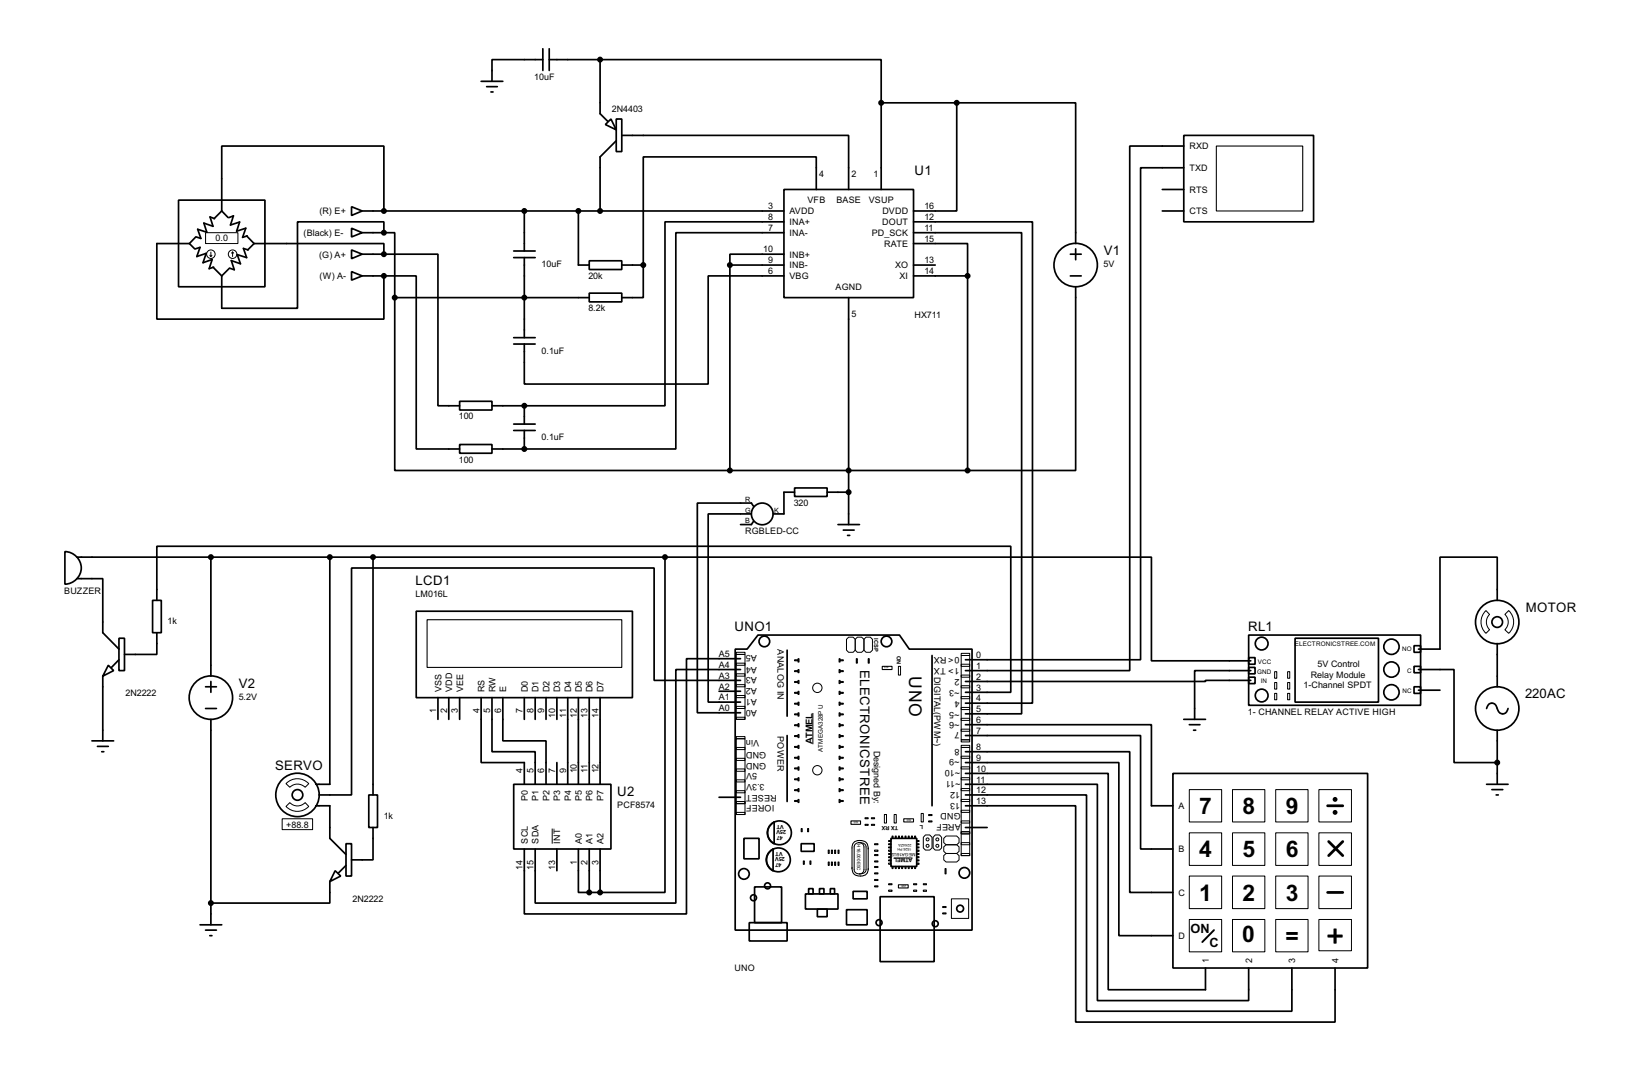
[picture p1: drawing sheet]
<svg xmlns="http://www.w3.org/2000/svg" width="383mm" height="256mm" viewBox="0 0 383 256" stroke-linecap="round" stroke-linejoin="round" font-family="sans-serif">
<g fill="none" stroke="#000" stroke-width=".4">
<path d="M113.1 19.1h5.1M127.6 14h-12v5.1M127.6 11.5v5.1M129.1 14h11.9M129.1 11.5v5.1M141 14h66.1v10.2M141 14v12.7l1.8 1.8M114.4 20.4h2.5M115.4 21.6h.5M142.3 29.3l1.3-1.3 1.2 2.5zM144.8 28h1.3v7.6h-1.3zM144.8 33.1l-3.8 3.8v12.7"/>
<path d="M146.1 31.8h53.3v12.7M207.1 24.2v20.3M207.1 24.2h17.7M224.8 24.2h28v33M224.8 24.2v25.4h-10.1M278.2 31.8h30.5v20.3h-30.5zM278.2 34.3h-12.7v123.2h-38.6M278.2 39.4h-10.2v115.6h-41.1M42 47h20.3v20.4h-20.3zM44.5 57.2h-7.6v17.8h53.3v-10.2M44.5 57.2l1.3 1.3M45.9 58.5l1.1-.4-.7 2.2 2.2-.8-.8 2.2 2.2-.7-.7 2.1 1-.3"/>
<path d="M46 55.7l-1.5 1.5M50.4 51.4l-1-.4 .7 2.2-2.2-.8 .7 2.2-2.1-.7 .7 2.1-1.1-.3M52.1 49.6v-15.3h38.1v15.3M52.1 49.6l-1.8 1.8M52.1 49.6l1.5 1.5M53.8 51.1l1.1-.4-.7 2.2 2.1-.7-.7 2.1 2.2-.7-.8 2.2 1.1-.4M58 55.4l1.7 1.8M58.3 58.7l-1.1-.3 .8 2.1-2.2-.7 .7 2.2-2.1-.8 .7 2.2-1.1-.4M59.7 57.2h30.5v2.5M59.7 57.2l-1.5 1.5M82.6 48.6l2.5 1-2.5 1zM82.6 53.6l2.5 1.1-2.5 1z"/>
<path d="M82.6 58.7l2.5 1-2.5 1.1zM85.1 49.6h99.1M85.1 59.7h5.1M85.1 54.7h5.1M90.2 59.7h12.7v35.6h5.1M90.2 54.7h2.6v15.2M90.2 54.7v-2.6h-20.3v20.3h-17.8v-7.6M120.7 59h5.1M123.2 49.6v9.4M135.9 49.6v12.7h2.6M184.2 44.5h30.5v25.4h-30.5zM184.2 59.7h-12.7v2.6"/>
<path d="M184.2 52.1h-27.9v43.2h-33.1M184.2 54.7h-25.4v50.8h-35.6M191.8 44.5v-7.6h-40.6v25.4M214.7 57.2h12.7v7.6M214.7 52.1h27.9v113.1h-15.7M214.7 54.7h25.4v113h-13.2M251.5 59.7h2.6M252.8 58.5v2.5M273.1 49.6h5.1M273.1 44.5h5.1M50.1 62.8l2 2M53.9 63l-1.8 1.8"/>
<path d="M82.6 63.8l2.5 1-2.5 1zM85.1 64.8h5.1M90.2 64.8h7.6v40.7h10.2M92.8 69.9v40.6h78.7M92.8 69.9h45.7M120.7 60.5h5.1M120.7 79.3h5.1M123.2 60.5v18.8M138.5 61.3h7.6v2h-7.6zM138.5 68.9h7.6v2h-7.6zM146.1 62.3h5.1M151.2 62.3v7.6h-5.1"/>
<path d="M171.5 62.3h12.7M171.5 62.3v48.2M184.2 64.8h-17.8v25.4h-43.2v-9.4M199.4 69.9v53.3M214.7 64.8h12.7M214.7 62.3h5.1M227.4 64.8v45.7M251.5 64.8h2.6M252.8 67.4v43.1h-25.4M108 94.3h7.6v2h-7.6zM115.6 95.3h7.6M120.7 80.8h5.1"/>
<path d="M120.7 99.6h5.1M123.2 95.3v4.3M108 104.4h7.6v2.1h-7.6zM115.6 105.5h7.6M120.7 101.1h5.1M123.2 101.1v4.4M171.5 110.5h55.9M177.1 118.9l-.5-.7h-12.7v49.2h10.1M186.7 114.6h7.7v2h-7.7zM186.7 115.6h-2.5v5.1h-2.5M194.4 115.6h5M15.3 129.6a3.8 3.8 0 0 1 3.8 3.8 3.8 3.8 0 0 1-3.8 3.8z"/>
<path d="M18.1 135.9h6.1v12.7l3.8 3.9M18.1 130.9h138.2M49.6 130.9v27.9M77.5 130.9v53.3h-3.3M87.7 130.9v55.8M156.3 130.9v78.7h-15.3M156.3 130.9h114.3v24.3h23.3M176.6 120.7h-10.2v44.2h7.6M177.1 122.5l-.5 .7h-2.6M196.9 123.2h5.1M198.2 124.5h2.5M199.2 125.8h.5"/>
<path d="M24.2 158.8v15.2M25.5 156.3l1.2 1.2-2.5 1.3zM28 149.9h1.3v7.6h-1.3zM28 155l-1.8 1.8M35.9 141h2v7.6h-2zM36.9 148.6v5.1h-7.6M36.9 141v-12.7h200.6v34.3h-10.6M97.8 143.6h50.8v20.3h-50.8zM172.8 152.5h2.8l2.5-3.3h33.3l2.3 3.3h14.7v66h-55.6zM174 154.7h-12.7v60h-38.1v-15.3M174 157.3h-15.2v54.8h-33v-12.7M174 159.8h-20.3v-26.4h-71.1v53.3h-7.6"/>
<path d="M185 152.7v15.5M219 154v35.3M293.4 149.2h40.4v16.5h-40.4zM293.4 159.1h1.5v1.5h-1.5zM293.4 156.8h1.5v1.5h-1.5zM293.4 154.5h1.5v1.5h-1.5zM293.9 159.8h-10.6v.3h-56.4M293.9 157.5h-13.2v11.5M304.3 149.9h19.6v15h-19.6zM332.3 156.5h1.5v1.5h-1.5zM332.3 151.7h1.5v1.5h-1.5zM333.3 157.3h8.4v21.8h10.1"/>
<path d="M351.8 141v-10.1h-13.4v21.6h-5.1M351.8 151.2v10.1M21.6 174h5.1M22.9 175.3h2.6M23.9 176.6h.5M48.3 161.3h2.6M48.3 166.4h2.6M49.6 160.1v2.5M49.6 169v48.2M102.9 163.9v5.1M105.5 163.9v5.1M108 163.9v5.1"/>
<path d="M113.1 163.9v15.2h10.1v5.1M115.6 163.9v12.7h10.2v7.6M118.2 163.9v10.1h10.1v10.2M123.2 163.9v5.1M125.8 163.9v5.1M128.3 163.9v5.1M130.9 163.9v5.1M130.9 179.1v5.1M133.4 163.9v20.3M135.9 163.9v20.3M138.5 163.9v20.3M141 163.9v20.3"/>
<path d="M169 162.4h5M185 172.8v15.5M226.9 170.2h43.7v19.1h5M226.9 172.8h41.1v26.6h7.6M226.9 176.6h38.6v33h10.1M226.9 179.1h36v40.7h12.7M278.2 169h5.1M279.5 170.2h2.5M280.5 171.5h.5M332.3 161.3h1.5v1.6h-1.5zM333.3 162.1h5.1M349.3 166.4a1.25 1.25 0 0 1 1.3-1.2 1.25 1.25 0 0 1 1.2 1.2 1.28 1.28 0 0 0 1.3 1.3 1.28 1.28 0 0 0 1.3-1.3"/>
<path d="M351.8 171.5v12.7M74.2 189.3h3.3v7.6l3.8 3.8M81.3 198.2h1.3v7.6h-1.3zM86.7 186.7h2v7.7h-2zM87.7 194.4v7.6h-5.1M120.7 184.2h22.9v15.2h-22.9zM130.9 199.4v5.1M135.9 199.4v10.2h2.6M138.5 199.4v10.2M141 199.4v10.2M169 187.3h5M174.8 196.9h3.6v4.8h-3.6z"/>
<path d="M180.9 200l.8-.6v5.1a2.81 2.81 0 0 1-.8-4.5zM181.2 193.6l.7-.5v5.1a2.81 2.81 0 0 1-.7-4.6zM188.3 198.2h3v1.8h-3zM209.4 196.9h6v6.6h-6zM226.9 181.7h33.5v50.8h22.9v-5.1M226.9 184.2h31v50.8h35.5v-7.6M226.9 186.7h28.4v50.8h48.3v-10.1M226.9 189.3h25.9v50.8h60.9v-12.7M226.9 194.4h5.1M275.6 181.7h45.8v45.7h-45.8zM349.3 184.2h5.1M350.6 185.5h2.5"/>
<path d="M351.6 186.7h.5M47 217.2h5.1M48.3 218.5h2.6M49.3 219.8h.5M77.5 207.1v5h-27.9M78.8 204.5l1.3 1.3-2.6 1.3zM81.3 203.3l-1.7 1.7M138.5 209.6h2.5M176.1 216.7h8.9v4.3h-8.9zM177.3 208.3h6.4v8.4h-6.4zM189.3 210h7.6v3.5h-7.6zM190 208.7h1.1v1.3h-1.1z"/>
<path d="M192.1 213.5h2.3v1.8h-2.3zM192.6 208.7h1v1.3h-1zM195.1 208.7h1v1.3h-1zM198.9 213.7h4.9v3.5h-4.9zM200.5 209.4h3.3v1.7h-3.3zM206.8 210.6h12.7v15.3h-12.7z"/>
<circle cx="252.7" cy="62.3" r="5.1"/>
<circle cx="179.1" cy="120.7" r="2.55"/>
<circle cx="179.6" cy="150.7" r="1.25"/>
<circle cx="208.3" cy="150.7" r="1.25"/>
<circle cx="296.4" cy="151.2" r="1.5"/>
<circle cx="326.9" cy="151.9" r="1.8"/>
<circle cx="326.9" cy="157.3" r="1.8"/>
<circle cx="351.8" cy="146.1" r="5.1"/>
<circle cx="351.8" cy="146.1" r="1.25"/>
<circle cx="49.5" cy="163.9" r="5.1"/>
<circle cx="296.4" cy="163.4" r="1.5"/>
<circle cx="326.9" cy="162.6" r="1.8"/>
<circle cx="351.8" cy="166.4" r="5.1"/>
<circle cx="69.9" cy="186.7" r="5.1"/>
<circle cx="69.9" cy="186.7" r="1.25"/>
<circle cx="183.1" cy="195.6" r="2.8"/>
<circle cx="174.8" cy="205.3" r="1.25"/>
<circle cx="177" cy="210.9" r=".7"/>
<circle cx="180.3" cy="208.1" r=".7"/>
<circle cx="182.9" cy="202" r="2.8"/>
<circle cx="206.5" cy="216.7" r=".7"/>
<circle cx="219.7" cy="217" r=".7"/>
<circle cx="225.6" cy="213.4" r=".8"/>
<circle cx="226.6" cy="205" r="1.25"/>
</g>
<g fill="#000">
<circle cx="123.2" cy="95.3" r=".2"/>
<circle cx="123.2" cy="105.5" r=".2"/>
</g>
<g fill="none" stroke="#000" stroke-width=".23">
<path d="M48.3 54.7h7.6v2.5h-7.6zM49.3 60l.3 .3M49.6 59.2v1.1M49.8 60l-.2 .3M54.7 59.2l-.3 .3M54.7 59.2l.2 .3M54.7 59.2v1.1M173 153.7h2.1v15.3h-2.1zM173 155.8h2.1v.5h-2.1zM173 158.3h2.1v.5h-2.1zM173 153.2h2.1v.5h-2.1zM186.7 157.5h.8v.3h-.8z"/>
<path d="M186.7 155h.8v.2h-.8zM187.5 157.3h.3v.7h-.3zM187.5 154.7h.3v.8h-.3zM187.5 159.8h.3v.8h-.3zM197.2 157.3h.2v.7h-.2zM197.2 154.7h.2v.8h-.2zM197.2 159.8h.2v.8h-.2zM197.4 157.5h.8v.3h-.8zM197.4 155h.8v.2h-.8zM198.9 150.2a1.3 1.3 0 0 1 2.1 0v2.5a1.26 1.26 0 0 1-2.1 0zM201 150.2a1.3 1.3 0 0 1 2 0v2.5a1.27 1.27 0 0 1-2 0zM203 150.2a1.25 1.25 0 0 1 2 0v2.5a1.21 1.21 0 0 1-2 0z"/>
<path d="M211.1 156.5h.5v2.1h-.5zM225.9 154h2v19.8h-2zM225.9 156h2v.5h-2zM225.9 158.6h2v.5h-2zM225.9 153.5h2v.5h-2zM299.5 157.8h.5v1.5h-.5zM302.6 157.8h.5v1.5h-.5zM349.2 143.4l.8 .9a2.53 2.53 0 0 0 0 3.6l-.8 .9a3.7 3.7 0 0 1 0-5.4zM353.6 144.3l.9-.9a3.7 3.7 0 0 1 0 5.4l-.9-.9a2.46 2.46 0 0 0 0-3.6zM173 160.8h2.1v.5h-2.1zM173 163.4h2.1v.5h-2.1zM173 165.9h2.1v.5h-2.1z"/>
<path d="M173 168.5h2.1v.5h-2.1zM173 173.5h2.1v17.8h-2.1zM173 175.6h2.1v.5h-2.1zM173 178.1h2.1v.5h-2.1zM173 173h2.1v.5h-2.1zM186.7 160.1h.8v.2h-.8zM186.7 162.6h.8v.3h-.8zM186.7 165.2h.8v.2h-.8zM186.7 167.7h.8v.2h-.8zM186.7 170.2h.8v.3h-.8zM186.7 172.8h.8v.2h-.8zM186.7 175.3h.8v.3h-.8z"/>
<path d="M186.7 177.9h.8v.2h-.8zM187.5 162.4h.3v.7h-.3zM187.5 164.9h.3v.8h-.3zM187.5 167.4h.3v.8h-.3zM187.5 170h.3v.7h-.3zM187.5 172.5h.3v.8h-.3zM187.5 175.1h.3v.7h-.3zM187.5 177.6h.3v.8h-.3zM191 167.5v7.3M197.2 162.4h.2v.7h-.2zM197.2 164.9h.2v.8h-.2zM197.2 167.4h.2v.8h-.2z"/>
<path d="M197.2 170h.2v.7h-.2zM197.2 172.5h.2v.8h-.2zM197.2 175.1h.2v.7h-.2zM197.2 177.6h.2v.8h-.2zM197.4 160.1h.8v.2h-.8zM197.4 162.6h.8v.3h-.8zM197.4 165.2h.8v.2h-.8zM197.4 167.7h.8v.2h-.8zM197.4 170.2h.8v.3h-.8zM197.4 172.8h.8v.2h-.8zM197.4 175.3h.8v.3h-.8zM197.4 177.9h.8v.2h-.8z"/>
<path d="M225.9 161.1h2v.5h-2zM225.9 163.6h2v.5h-2zM225.9 166.2h2v.5h-2zM225.9 168.7h2v.5h-2zM225.9 171.3h2v.5h-2zM225.9 173.8h2v.5h-2zM225.9 175.6h2v25.4h-2zM225.9 177.6h2v.5h-2zM225.9 175.1h2v.5h-2zM299.5 162.9h.5v1.5h-.5zM299.5 160.3h.5v1.6h-.5zM302.6 162.9h.5v1.5h-.5z"/>
<path d="M302.6 160.3h.5v1.6h-.5zM66.3 192.3h7.2v2.6h-7.2zM67.2 184.1a3.7 3.7 0 0 1 5.4 0l-.9 .8a2.54 2.54 0 0 0-3.6 0zM68.1 188.5a2.45 2.45 0 0 0 3.6 0l.9 .9a3.7 3.7 0 0 1-5.4 0zM129.8 194.6v3.6M173 180.6h2.1v.6h-2.1zM173 183.2h2.1v.5h-2.1zM173 185.7h2.1v.5h-2.1zM173 188.3h2.1v.5h-2.1zM173 190.8h2.1v.5h-2.1zM186.7 180.4h.8v.2h-.8zM186.7 182.9h.8v.3h-.8z"/>
<path d="M186.7 185.5h.8v.2h-.8zM186.7 188h.8v.3h-.8zM187.5 180.1h.3v.8h-.3zM187.5 182.7h.3v.7h-.3zM187.5 185.2h.3v.8h-.3zM187.5 187.8h.3v.7h-.3zM188.3 194.6h.2v.8h-.2zM189.8 194.6h.2v.8h-.2zM194.6 199.7h.3v.8h-.3zM195.4 199.7h.2v.8h-.2zM196.1 199.7h.3v.8h-.3zM196.9 199.7h.3v.8h-.3z"/>
<path d="M197.2 180.1h.2v.8h-.2zM197.2 182.7h.2v.7h-.2zM197.2 185.2h.2v.8h-.2zM197.2 187.8h.2v.7h-.2zM197.4 180.4h.8v.2h-.8zM197.4 182.9h.8v.3h-.8zM197.4 185.5h.8v.2h-.8zM197.4 188h.8v.3h-.8zM200.9 198.3a1.58 1.58 0 0 1 2.6 .6v5.4a1.48 1.48 0 0 1-1.4 1 1.48 1.48 0 0 1-1.4-1v-5.4zM201.7 197.9a1.13 1.13 0 0 1 1.3 1v5.4a1.01 1.01 0 0 1-1 1M203.3 192.1h.7v.2h-.7zM203.3 193.6h.7v.3h-.7z"/>
<path d="M204.8 192.1h.7v.2h-.7zM204.8 193.6h.7v.3h-.7zM205.5 198.2h.8v.2h-.8zM205.5 199.7h.8v.3h-.8zM207.8 191.3h.5v2h-.5zM208.8 197.4h.6v.3h-.6zM208.8 199.7h.6v.3h-.6zM208.8 198.2h.6v.2h-.6zM208.8 198.9h.6v.3h-.6zM209.6 196.4h.3v.5h-.3zM210.1 191.3h.5v2h-.5zM210.4 196.4h.2v.5h-.2z"/>
<path d="M211.1 196.4h.3v.5h-.3zM211.9 196.4h.2v.5h-.2zM212.7 196.4h.2v.5h-.2zM213.4 196.4h.3v.5h-.3zM214.2 196.4h.2v.5h-.2zM214.9 196.4h.3v.5h-.3zM215.4 197.4h.6v.3h-.6zM215.4 199.7h.6v.3h-.6zM215.4 198.2h.6v.2h-.6zM215.4 198.9h.6v.3h-.6zM216.5 191.1h.5v2h-.5zM217.5 196.1h1l.5 .6v2.5a1.27 1.27 0 0 1-2 0v-2.5z"/>
<path d="M218.2 191.3h.8v.3h-.8zM218.2 192.8h.8v.3h-.8zM219.8 196.1h1l.5 .6v2.5a1.21 1.21 0 0 1-2 0v-2.5zM221.8 198.9l.5-.5h2.5a1.23 1.23 0 0 1 0 2.1h-2.5a1.45 1.45 0 0 1-.5-1.6zM222.3 196.4h2.5l.6 .5v1l-.6 .5h-2.5a1.35 1.35 0 0 1-.5-1.5zM225.9 180.1h2v.5h-2zM225.9 182.7h2v.5h-2zM225.9 185.2h2v.5h-2zM225.9 187.8h2v.5h-2zM225.9 190.3h2v.5h-2zM225.9 192.8h2v.5h-2zM225.9 195.4h2v.5h-2z"/>
<path d="M225.9 197.9h2v.5h-2zM279.5 185.5h7.6v7.6h-7.6zM279.5 195.6h7.6v7.7h-7.6zM289.6 185.5h7.6v7.6h-7.6zM289.6 195.6h7.6v7.7h-7.6zM299.8 185.5h7.6v7.6h-7.6zM299.8 195.6h7.6v7.7h-7.6zM309.9 185.5h7.7v7.6h-7.7zM309.9 195.6h7.7v7.7h-7.7zM188.8 202.2h.2v.8h-.2zM190.3 202.2h.3v.8h-.3zM194.6 202.5h.3v.8h-.3z"/>
<path d="M195.4 202.5h.2v.8h-.2zM196.1 202.5h.3v.8h-.3zM196.9 202.5h.3v.8h-.3zM205.5 208.1h.8v.2h-.8zM205.5 206.6h.8v.2h-.8zM205.5 203.5h.8v.3h-.8zM205.5 205h.8v.3h-.8zM205.5 200.7h.8v.3h-.8zM205.5 202.2h.8v.3h-.8zM208.8 200.5h.6v.2h-.6zM208.8 202.7h.6v.3h-.6zM208.8 201.2h.6v.3h-.6z"/>
<path d="M208.8 202h.6v.2h-.6zM208.8 207.6h.8v.2h-.8zM208.8 209.1h.8v.3h-.8zM209.6 203.5h.3v.5h-.3zM210 201.5h4.4M210.4 203.5h.2v.5h-.2zM211.1 203.5h.3v.5h-.3zM211.9 203.5h.2v.5h-.2zM212.7 203.5h.2v.5h-.2zM213.4 203.5h.3v.5h-.3zM214.2 203.5h.2v.5h-.2zM214.7 207.6h.7v.2h-.7z"/>
<path d="M214.7 209.1h.7v.3h-.7zM214.9 203.5h.3v.5h-.3zM215.4 200.5h.6v.2h-.6zM215.4 202.7h.6v.3h-.6zM215.4 201.2h.6v.3h-.6zM215.4 202h.6v.2h-.6zM217 209.1h.7v.3h-.7zM217 207.6h.7v.2h-.7zM221.5 212.9h.8v.3h-.8zM221.5 214.4h.8v.3h-.8zM221.8 201l.5-.5h2.5l.6 .5v1l-.6 .5h-2.5a1.35 1.35 0 0 1-.5-1.5zM222.1 204h.2v1.3h-.2z"/>
<path d="M223.6 211.1h4v4.6h-4zM225.9 200.5h2v.5h-2zM279.5 205.8h7.6v7.6h-7.6zM279.5 216h7.6v7.6h-7.6zM289.6 205.8h7.6v7.6h-7.6zM289.6 216h7.6v7.6h-7.6zM299.8 205.8h7.6v7.6h-7.6zM299.8 216h7.6v7.6h-7.6zM309.9 205.8h7.7v7.6h-7.7zM309.9 216h7.7v7.3h-7.7z"/>
<circle cx="49.5" cy="59.7" r="1"/>
<circle cx="54.6" cy="59.7" r="1"/>
<circle cx="192" cy="161.6" r="1.1"/>
<circle cx="192" cy="180.9" r="1.1"/>
<circle cx="217.9" cy="198.7" r=".35"/>
<circle cx="217.9" cy="197.2" r=".35"/>
<circle cx="220.2" cy="197.2" r=".35"/>
<circle cx="220.2" cy="198.7" r=".35"/>
</g>
<g fill="#000" stroke="#000" stroke-width=".4">
<circle cx="141" cy="14" r=".5"/>
<circle cx="207" cy="24.2" r=".5"/>
<circle cx="224.8" cy="24.2" r=".5"/>
<circle cx="90.2" cy="59.7" r=".5"/>
<circle cx="90.2" cy="49.6" r=".5"/>
<circle cx="90.2" cy="54.7" r=".5"/>
<circle cx="123.2" cy="49.6" r=".5"/>
<circle cx="135.9" cy="49.6" r=".5"/>
<circle cx="141" cy="49.6" r=".5"/>
<circle cx="90.2" cy="64.8" r=".5"/>
<circle cx="92.7" cy="69.9" r=".5"/>
<circle cx="123.2" cy="69.9" r=".5"/>
<circle cx="151.1" cy="62.3" r=".5"/>
<circle cx="171.5" cy="62.3" r=".5"/>
<circle cx="227.3" cy="64.8" r=".5"/>
<circle cx="123.2" cy="95.3" r=".5"/>
<circle cx="123.2" cy="105.5" r=".5"/>
<circle cx="171.5" cy="110.5" r=".5"/>
<circle cx="199.4" cy="115.6" r=".5"/>
<circle cx="199.4" cy="110.5" r=".5"/>
<circle cx="227.3" cy="110.5" r=".5"/>
<circle cx="49.5" cy="130.9" r=".5"/>
<circle cx="77.5" cy="130.9" r=".5"/>
<circle cx="87.6" cy="130.9" r=".5"/>
<circle cx="156.2" cy="130.9" r=".5"/>
<circle cx="351.8" cy="179.1" r=".5"/>
<circle cx="49.5" cy="212.1" r=".5"/>
<circle cx="138.4" cy="209.6" r=".5"/>
<circle cx="141" cy="209.6" r=".5"/>
</g>
<path d="M285.8 34.3h20.3v15.3h-20.3zM100.4 145.6h45.7v11.2h-45.7zM201.2 154.7h.3v1.1h-.3zM204 154.7h.3v1.1h-.3zM207.3 156.5h2.3v.8h-2.3zM200 192.8h2.2v.8h-2.2zM204 199.4a1.72 1.72 0 0 0-2-2 1.54 1.54 0 0 0-1.8 1.8v4.8M204 199.2v5.1M212.4 192.3h2.3v.8h-2.3zM200.2 203.8a1.83 1.83 0 0 0 2.6 1.9 1.47 1.47 0 0 0 1.2-1.7M211.1 207.8h2.3v.8h-2.3z" fill="none" stroke="#000" stroke-width=".25"/>
<g fill="none" stroke="#000" stroke-width=".65">
<path d="M312 189.3h3.5M312.2 197.7l3.3 3.3M315.5 197.7l-3.3 3.3M312 209.6h3.5"/>
<circle cx="313.7" cy="187.8" r=".25"/>
<circle cx="313.7" cy="190.8" r=".25"/>
</g>
<path d="M285.3 218.5l-2.8 2.8" fill="none" stroke="#000" stroke-width=".45"/>
<text font-size="8.2" x="311.6" y="222.4">+</text>
<g font-size="6">
<text x="281.8" y="191.2">7</text>
<text x="292" y="191.2">8</text>
<text x="302.1" y="191.2">9</text>
<text x="281.8" y="201.3">4</text>
<text x="292" y="201.3">5</text>
<text x="302.1" y="201.3">6</text>
<text x="281.8" y="211.5">1</text>
<text x="292" y="211.5">2</text>
<text x="302.1" y="211.5">3</text>
<text x="291.9" y="221.4">0</text>
<text x="302.1" y="221.7">=</text>
</g>
<text font-size="4.6" x="213.7" y="158.8" transform="rotate(90 213.7 158.8)">UNO</text>
<g font-size="3.5">
<text x="214.9" y="41.2">U1</text>
<text x="259.4" y="59.9">V1</text>
<text x="97.7" y="137.4">LCD1</text>
<text x="358.6" y="143.7">MOTOR</text>
<text x="172.6" y="148.3">UNO1</text>
<text x="293.3" y="148.3">RL1</text>
<text x="56.2" y="161.5">V2</text>
<text x="202.1" y="157.3" transform="rotate(90 202.1 157.3)">ELECTRONICSTREE</text>
<text x="358.4" y="164">220AC</text>
<text x="64.7" y="180.8">SERVO</text>
<text x="145.1" y="186.9">U2</text>
</g>
<g font-size="3.4">
<text x="279.7" y="219.1">ON</text>
<text x="284.2" y="222.4">C</text>
</g>
<text font-size="2.5" x="190.9" y="174.8" transform="rotate(-90 190.9 174.8)">ATMEL</text>
<g font-size="2.4">
<text x="125.6" y="18.7">10uF</text>
<text x="143.8" y="26.4">2N4403</text>
<text x="279.5" y="35.1">RXD</text>
<text x="192.5" y="41.6">4</text>
<text x="200.1" y="41.6">2</text>
<text x="205.3" y="41.6">1</text>
<text x="279.5" y="40.2">TXD</text>
<text x="189.7" y="47.8">VFB</text>
<text x="196.5" y="47.8">BASE</text>
<text x="204.1" y="47.8">VSUP</text>
<text x="279.5" y="45.3">RTS</text>
<text x="75.1" y="50.4">(R) E+</text>
<text x="180.5" y="51.7">8</text>
<text x="180.5" y="49.2">3</text>
<text x="185.5" y="52.9">INA+</text>
<text x="185.5" y="50.4">AVDD</text>
<text x="207.3" y="52.9">DOUT</text>
<text x="207.3" y="50.4">DVDD</text>
<text x="217.2" y="49.2">16</text>
<text x="217.2" y="51.7">12</text>
<text x="279.5" y="50.4">CTS</text>
<text x="50.7" y="56.7">0.0</text>
<text x="71.4" y="55.4">(Black) E-</text>
<text x="179.4" y="59.3">10</text>
<text x="180.5" y="54.3">7</text>
<text x="185.5" y="55.4">INA-</text>
<text x="204.8" y="55.4">PD_SCK</text>
<text x="207.8" y="58">RATE</text>
<text x="217.2" y="54.3">11</text>
<text x="217.2" y="56.8">15</text>
<text x="75" y="60.5">(G) A+</text>
<text x="75.1" y="65.6">(W) A-</text>
<text x="127.3" y="62.8">10uF</text>
<text x="138.3" y="65.5">20k</text>
<text x="180.5" y="61.9">9</text>
<text x="180.5" y="64.4">6</text>
<text x="185.5" y="60.5">INB+</text>
<text x="185.5" y="63.1">INB-</text>
<text x="185.5" y="65.6">VBG</text>
<text x="210.3" y="63.1">XO</text>
<text x="211.4" y="65.6">XI</text>
<text x="217.2" y="61.9">13</text>
<text x="217.2" y="64.4">14</text>
<text x="259.3" y="62.8">5V</text>
<text x="196.3" y="68.2">AGND</text>
<text x="138.3" y="73.1">8.2k</text>
<text x="200.1" y="74.4">5</text>
<text x="214.9" y="74.6">HX711</text>
<text x="127.3" y="83.1">0.1uF</text>
<text x="107.8" y="98.5">100</text>
<text x="127.3" y="103.5">0.1uF</text>
<text x="107.8" y="108.7">100</text>
<text x="186.5" y="118.8">320</text>
<text x="175.1" y="125.4">RGBLED-CC</text>
<text x="15.1" y="139.4">BUZZER</text>
<text x="97.6" y="140.3">LM016L</text>
<text x="39.4" y="146.6">1k</text>
<text x="168.9" y="154.3">A5</text>
<text x="177.9" y="153.8" transform="rotate(-180 177.9 153.8)">A5</text>
<text x="182.7" y="152.5" transform="rotate(90 182.7 152.5)">ANALOG IN</text>
<text x="225.5" y="154.3" transform="rotate(-180 225.5 154.3)">0&lt; RX</text>
<text x="229.4" y="154.6">0</text>
<text x="168.9" y="156.9">A4</text>
<text x="168.9" y="159.4">A3</text>
<text x="168.9" y="162">A2</text>
<text x="177.9" y="161.6" transform="rotate(-180 177.9 161.6)">A2</text>
<text x="177.9" y="159.1" transform="rotate(-180 177.9 159.1)">A3</text>
<text x="177.9" y="156.6" transform="rotate(-180 177.9 156.6)">A4</text>
<text x="219.5" y="158.9" transform="rotate(90 219.5 158.9)">DIGITAL(PWM~)</text>
<text x="225.5" y="159.6" transform="rotate(-180 225.5 159.6)">2</text>
<text x="225.5" y="156.8" transform="rotate(-180 225.5 156.8)">1&gt; TX</text>
<text x="229.4" y="157.1">1</text>
<text x="229.4" y="159.7">2</text>
<text x="306.3" y="161.7">1-Channel SPDT</text>
<text x="308" y="159.2">Relay Module</text>
<text x="309.6" y="156.6">5V Control</text>
<text x="29.5" y="163.5">2N2222</text>
<text x="56.1" y="164.4">5.2V</text>
<text x="102.5" y="167.6" transform="rotate(-90 102.5 167.6)">1</text>
<text x="103.7" y="162.6" transform="rotate(-90 103.7 162.6)">VSS</text>
<text x="105.1" y="167.6" transform="rotate(-90 105.1 167.6)">2</text>
<text x="106.3" y="162.6" transform="rotate(-90 106.3 162.6)">VDD</text>
<text x="107.6" y="167.6" transform="rotate(-90 107.6 167.6)">3</text>
<text x="108.8" y="162.6" transform="rotate(-90 108.8 162.6)">VEE</text>
<text x="112.7" y="167.6" transform="rotate(-90 112.7 167.6)">4</text>
<text x="113.9" y="162.6" transform="rotate(-90 113.9 162.6)">RS</text>
<text x="115.2" y="167.6" transform="rotate(-90 115.2 167.6)">5</text>
<text x="116.4" y="162.6" transform="rotate(-90 116.4 162.6)">RW</text>
<text x="117.8" y="167.6" transform="rotate(-90 117.8 167.6)">6</text>
<text x="119" y="162.6" transform="rotate(-90 119 162.6)">E</text>
<text x="122.8" y="167.6" transform="rotate(-90 122.8 167.6)">7</text>
<text x="124" y="162.6" transform="rotate(-90 124 162.6)">D0</text>
<text x="125.4" y="167.6" transform="rotate(-90 125.4 167.6)">8</text>
<text x="126.6" y="162.6" transform="rotate(-90 126.6 162.6)">D1</text>
<text x="127.9" y="167.6" transform="rotate(-90 127.9 167.6)">9</text>
<text x="129.1" y="162.6" transform="rotate(-90 129.1 162.6)">D2</text>
<text x="131.7" y="162.6" transform="rotate(-90 131.7 162.6)">D3</text>
<text x="134.2" y="162.6" transform="rotate(-90 134.2 162.6)">D4</text>
<text x="136.7" y="162.6" transform="rotate(-90 136.7 162.6)">D5</text>
<text x="139.3" y="162.6" transform="rotate(-90 139.3 162.6)">D6</text>
<text x="141.8" y="162.6" transform="rotate(-90 141.8 162.6)">D7</text>
<text x="168.9" y="164.5">A1</text>
<text x="168.9" y="167">A0</text>
<text x="177.9" y="166.7" transform="rotate(-180 177.9 166.7)">A0</text>
<text x="177.9" y="164.2" transform="rotate(-180 177.9 164.2)">A1</text>
<text x="225.5" y="167.2" transform="rotate(-180 225.5 167.2)">~5</text>
<text x="225.5" y="164.7" transform="rotate(-180 225.5 164.7)">4</text>
<text x="225.5" y="162.1" transform="rotate(-180 225.5 162.1)">~3</text>
<text x="229.4" y="162.2">3</text>
<text x="229.4" y="164.8">4</text>
<text x="229.4" y="167.3">5</text>
<text x="293.2" y="167.9">1- CHANNEL RELAY ACTIVE HIGH</text>
<text x="130.5" y="168.7" transform="rotate(-90 130.5 168.7)">10</text>
<text x="133" y="168.5" transform="rotate(-90 133 168.5)">11</text>
<text x="135.5" y="168.7" transform="rotate(-90 135.5 168.7)">12</text>
<text x="138.1" y="168.7" transform="rotate(-90 138.1 168.7)">13</text>
<text x="140.6" y="168.7" transform="rotate(-90 140.6 168.7)">14</text>
<text x="178.4" y="173.8" transform="rotate(-180 178.4 173.8)">Vin</text>
<text x="182.7" y="172.9" transform="rotate(90 182.7 172.9)">POWER</text>
<text x="225.5" y="172" transform="rotate(-180 225.5 172)">7</text>
<text x="225.5" y="169.5" transform="rotate(-180 225.5 169.5)">~6</text>
<text x="229.4" y="169.8">6</text>
<text x="229.4" y="172.4">7</text>
<text x="180.1" y="179.2" transform="rotate(-180 180.1 179.2)">GND</text>
<text x="180.1" y="176.6" transform="rotate(-180 180.1 176.6)">GND</text>
<text x="205.3" y="176.3" transform="rotate(90 205.3 176.3)">Designed By:</text>
<text x="225.5" y="175.9" transform="rotate(-180 225.5 175.9)">8</text>
<text x="225.5" y="178.4" transform="rotate(-180 225.5 178.4)">~9</text>
<text x="229.4" y="176.2">8</text>
<text x="229.4" y="178.7">9</text>
<text x="122.8" y="181.7" transform="rotate(-90 122.8 181.7)">4</text>
<text x="125.3" y="181.7" transform="rotate(-90 125.3 181.7)">5</text>
<text x="127.9" y="181.7" transform="rotate(-90 127.9 181.7)">6</text>
<text x="130.5" y="181.7" transform="rotate(-90 130.5 181.7)">7</text>
<text x="133" y="181.7" transform="rotate(-90 133 181.7)">9</text>
<text x="135.5" y="181.7" transform="rotate(-90 135.5 181.7)">10</text>
<text x="138" y="181.7" transform="rotate(-90 138 181.7)">11</text>
<text x="140.6" y="181.7" transform="rotate(-90 140.6 181.7)">12</text>
<text x="177.9" y="181.7" transform="rotate(-180 177.9 181.7)">5V</text>
<text x="179.7" y="184.2" transform="rotate(-180 179.7 184.2)">3.3V</text>
<text x="225.6" y="180.9" transform="rotate(-180 225.6 180.9)">~10</text>
<text x="225.7" y="183.4" transform="rotate(-180 225.7 183.4)">~11</text>
<text x="229.4" y="181.3">10</text>
<text x="229.4" y="183.8">11</text>
<text x="124" y="188" transform="rotate(-90 124 188)">P0</text>
<text x="126.5" y="188" transform="rotate(-90 126.5 188)">P1</text>
<text x="129.1" y="188" transform="rotate(-90 129.1 188)">P2</text>
<text x="131.6" y="188" transform="rotate(-90 131.6 188)">P3</text>
<text x="134.2" y="188" transform="rotate(-90 134.2 188)">P4</text>
<text x="136.7" y="188" transform="rotate(-90 136.7 188)">P5</text>
<text x="139.2" y="188" transform="rotate(-90 139.2 188)">P6</text>
<text x="141.8" y="188" transform="rotate(-90 141.8 188)">P7</text>
<text x="145" y="189.8">PCF8574</text>
<text x="182" y="189.1" transform="rotate(-180 182 189.1)">IOREF</text>
<text x="182.5" y="186.8" transform="rotate(-180 182.5 186.8)">RESET</text>
<text x="225.6" y="188.6" transform="rotate(-180 225.6 188.6)">13</text>
<text x="225.6" y="186" transform="rotate(-180 225.6 186)">12</text>
<text x="225.8" y="191.1" transform="rotate(-180 225.8 191.1)">GND</text>
<text x="229.4" y="186.3">12</text>
<text x="229.4" y="188.9">13</text>
<text x="276.9" y="190.1">A</text>
<text x="67.3" y="194.4">+88.8</text>
<text x="90.2" y="192.4">1k</text>
<text x="225.8" y="193.6" transform="rotate(-180 225.8 193.6)">AREF</text>
<text x="124" y="198.1" transform="rotate(-90 124 198.1)">SCL</text>
<text x="126.6" y="198.1" transform="rotate(-90 126.6 198.1)">SDA</text>
<text x="131.6" y="198.1" transform="rotate(-90 131.6 198.1)">INT</text>
<text x="135.5" y="203.1" transform="rotate(-90 135.5 203.1)">1</text>
<text x="136.7" y="198.1" transform="rotate(-90 136.7 198.1)">A0</text>
<text x="138.1" y="203.1" transform="rotate(-90 138.1 203.1)">2</text>
<text x="139.3" y="198.1" transform="rotate(-90 139.3 198.1)">A1</text>
<text x="140.6" y="203.1" transform="rotate(-90 140.6 203.1)">3</text>
<text x="141.8" y="198.1" transform="rotate(-90 141.8 198.1)">A2</text>
<text x="276.9" y="200.2">B</text>
<text x="122.8" y="204.3" transform="rotate(-90 122.8 204.3)">14</text>
<text x="125.3" y="204.3" transform="rotate(-90 125.3 204.3)">15</text>
<text x="130.5" y="204.3" transform="rotate(-90 130.5 204.3)">13</text>
<text x="82.8" y="211.8">2N2222</text>
<text x="276.9" y="210.4">C</text>
<text x="276.9" y="220.6">D</text>
<text x="284.1" y="226.1" transform="rotate(-90 284.1 226.1)">1</text>
<text x="294.2" y="226.1" transform="rotate(-90 294.2 226.1)">2</text>
<text x="304.4" y="226.1" transform="rotate(-90 304.4 226.1)">3</text>
<text x="314.5" y="226.1" transform="rotate(-90 314.5 226.1)">4</text>
<text x="172.6" y="228.1">UNO</text>
</g>
<g font-size="1.9">
<text x="175.1" y="117.9">R</text>
<text x="175.1" y="120.4">G</text>
<text x="175.1" y="122.9">B</text>
<text x="181.9" y="120.4">K</text>
</g>
<g font-size="1.7">
<text x="304.3" y="151.7">ELECTRONICSTREE.COM</text>
<text x="329.5" y="153">NO</text>
<text x="295.4" y="158.3">GND</text>
<text x="295.6" y="156">VCC</text>
<text x="296.2" y="160.3">IN</text>
<text x="330.7" y="158">C</text>
<text x="329.6" y="162.9">NC</text>
<text x="193.4" y="176.5" transform="rotate(-90 193.4 176.5)">ATMEGA328P U</text>
</g>
<g font-size="1.5">
<text x="205.4" y="149.9" transform="rotate(90 205.4 149.9)">ICSP</text>
<text x="210.7" y="154" transform="rotate(90 210.7 154)">ON</text>
<text x="184" y="196.3" transform="rotate(-180 184 196.3)">47</text>
<text x="184.2" y="193.7" transform="rotate(-180 184.2 193.7)">VT</text>
<text x="184.7" y="195" transform="rotate(-180 184.7 195)">25V</text>
<text x="211.1" y="194" transform="rotate(-180 211.1 194)">TX RX</text>
<text x="216.9" y="193.7" transform="rotate(-180 216.9 193.7)">L</text>
<text x="183.7" y="202.6" transform="rotate(-180 183.7 202.6)">47</text>
<text x="183.9" y="200.1" transform="rotate(-180 183.9 200.1)">VT</text>
<text x="184.5" y="201.4" transform="rotate(-180 184.5 201.4)">25V</text>
<text x="214.4" y="201.6" transform="rotate(-180 214.4 201.6)">ATMEL</text>
</g>
<g font-size="1.2">
<text x="201.4" y="198.3" transform="rotate(90 201.4 198.3)">H16.000E5C</text>
<text x="215.1" y="200.3" transform="rotate(-180 215.1 200.3)">MEGA16U2</text>
</g>
<g font-size="1">
<text x="214.2" y="199.3" transform="rotate(-180 214.2 199.3)">1526 PH</text>
<text x="214.2" y="198.2" transform="rotate(-180 214.2 198.2)">22X4ZA</text>
</g>
<g font-size=".8">
<text x="208.8" y="156.5" transform="rotate(-180 208.8 156.5)">103</text>
<text x="201.8" y="192.9" transform="rotate(-180 201.8 192.9)">103</text>
<text x="214.2" y="192.3" transform="rotate(-180 214.2 192.3)">103</text>
<text x="212.9" y="207.8" transform="rotate(-180 212.9 207.8)">220</text>
</g>
</svg>
